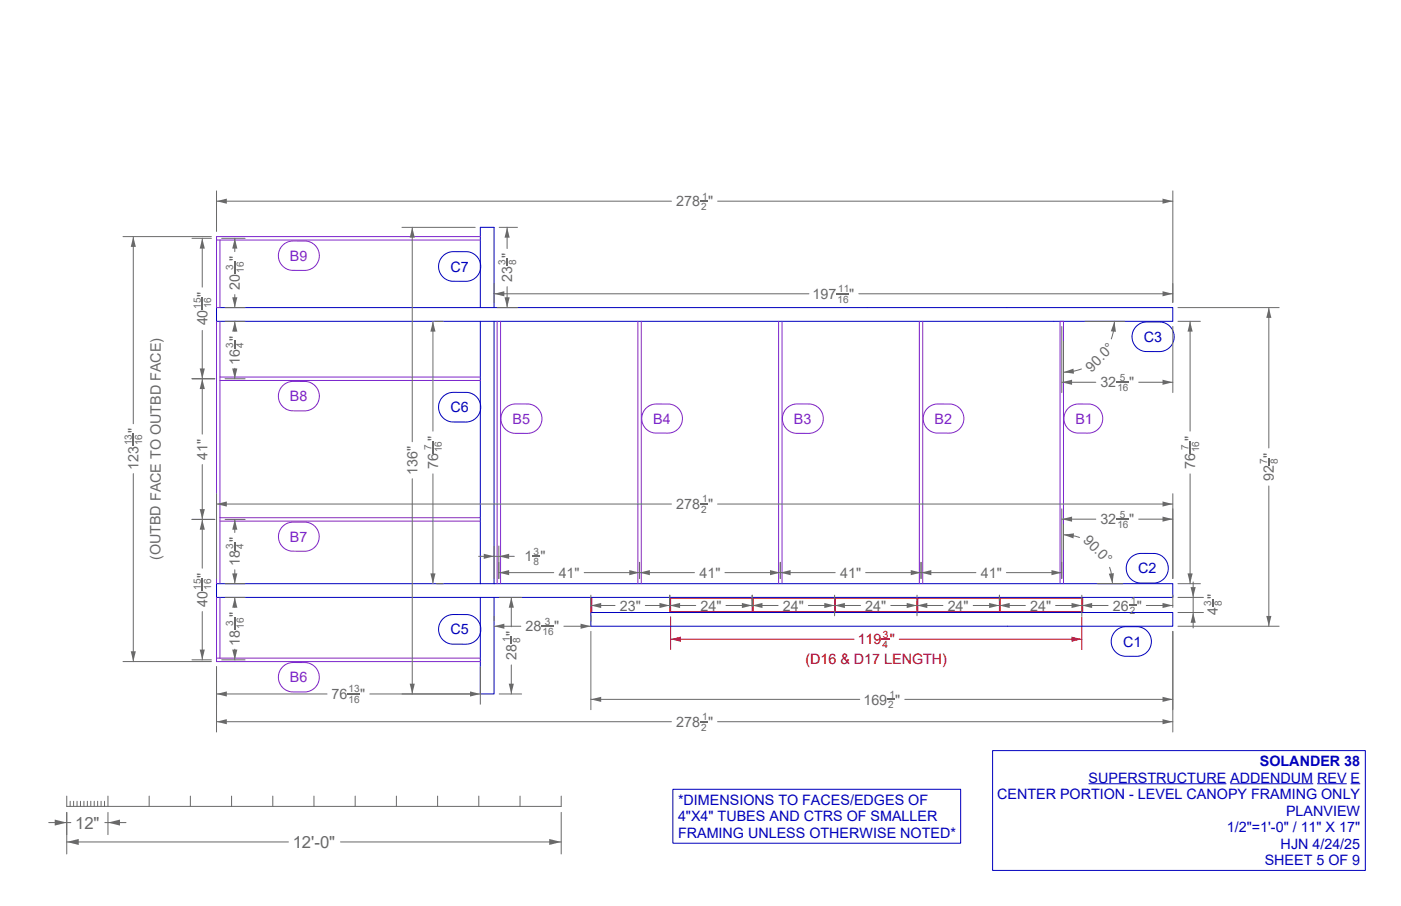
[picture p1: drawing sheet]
<svg xmlns="http://www.w3.org/2000/svg" width="432mm" height="279mm" viewBox="0 0 432 279" stroke-linecap="round" stroke-linejoin="round" font-family="sans-serif">
<!-- layer: Make2D -->
<g fill="none" stroke="#bf0000" stroke-width=".31">
<path d="M182.1 184.2v4.7h.3v-4.7M206.4 184.2v4.7M206.7 184.2v4.7M231.8 184.5v4.1M232.1 184.5v4.1M257.2 184.5v4.1M257.5 184.5v4.1M282.6 184.5v4.1M282.9 184.5v4.1M308 184.5v4.1M308.3 184.5v4.1M333.4 184.2v4.7"/>
<path d="M333.4 184.5h-126.7M333.4 188.6h-126.7M333.7 184.2v4.7"/>
</g>
<path d="M271.7 197.1h2.5" fill="none" stroke="#bf0000" stroke-width=".33"/>
<g fill="#bf0000">
<path d="M206.7 197.1l3.2-.8v1.6z"/>
<path d="M330.3 196.3l3.1 .8-3.1 .8z"/>
</g>
<path d="M206.7 190.2v10.1M206.7 197.1h56.5M277.2 197.1h56.2M333.4 190.2v10.1" fill="none" stroke="#bf0000" stroke-width=".31"/>
<g fill="none" stroke="#0000bf" stroke-width=".31">
<path d="M136.5 78.9a4.6 4.6 0 0 1 3.2-1.3h4.3a4.6 4.6 0 0 1 4.2 4.8 4.6 4.6 0 0 1-4.6 4.4l-4.3-.1a4.6 4.6 0 0 1-3.9-3 4.6 4.6 0 0 1 1.1-4.8zM66.7 94.9v4.2h294.8v-4.2h-293.7M148 94.9v-24.8h4.3v24.8M148 99.1v80.9M152.3 99.1v80.9M350.2 100.6a4.6 4.6 0 0 1 3.3-1.3h4.2a4.6 4.6 0 0 1 4.2 4.8 4.6 4.6 0 0 1-4.6 4.3h-4.2a4.6 4.6 0 0 1-3.9-3 4.6 4.6 0 0 1 1-4.8zM136.5 122.3a4.6 4.6 0 0 1 3.2-1.3h4.3a4.6 4.6 0 0 1 4.2 4.8 4.6 4.6 0 0 1-4.6 4.3h-4.3a4.6 4.6 0 0 1-3.9-3 4.6 4.6 0 0 1 1.1-4.8zM348.5 172a4.6 4.6 0 0 1 3.2-1.3h4.2a4.6 4.6 0 0 1 4.2 4.7 4.6 4.6 0 0 1-4.6 4.4h-4.2a4.6 4.6 0 0 1-3.9-3 4.6 4.6 0 0 1 1.1-4.8zM66.7 180h294.8v4.2h-294.8zM136.5 190.9a4.6 4.6 0 0 1 3.2-1.4h4.3a4.6 4.6 0 0 1 4.2 4.8 4.6 4.6 0 0 1-4.6 4.4l-4.3-.1a4.6 4.6 0 0 1-3.9-2.9 4.6 4.6 0 0 1 1.1-4.8zM148 184.2v29.8h4.3v-29.8M182.1 188.9v4.2h179.4v-4.2h-179.1"/>
<path d="M343.8 194.6a4.6 4.6 0 0 1 3.3-1.3h3.6a4.6 4.6 0 0 1 4.2 4.7 4.6 4.6 0 0 1-4.6 4.4h-3.6a4.6 4.6 0 0 1-3.9-3 4.6 4.6 0 0 1 1-4.8z"/>
</g>
<g fill="none" stroke="#7d26cd" stroke-width=".31">
<path d="M66.7 74h81.3M87.1 75.6a4.5 4.5 0 0 1 3.2-1.3h4a4.5 4.5 0 0 1 4.1 4.8 4.5 4.5 0 0 1-4.5 4.3h-4a4.5 4.5 0 0 1-3.8-3 4.5 4.5 0 0 1 1-4.8zM148 73h-81.3v21.9h1.1v-20.9M66.7 99.1v80.9M67.8 99.1v80.9M153.2 99.1v80.9M154.3 99.1v80.9M196.6 99.1v80.9M197.7 99.1v80.9M240 99.1v80.9M241 99.1v80.9M283.3 99.1v80.9"/>
<path d="M284.4 99.1v80.9M67.8 117.3h80.2M67.8 116.3h80.2M87.1 119a4.5 4.5 0 0 1 3.2-1.4h4a4.5 4.5 0 0 1 4.1 4.8 4.5 4.5 0 0 1-4.5 4.3h-4a4.5 4.5 0 0 1-3.8-3 4.5 4.5 0 0 1 1-4.7zM155.7 125.9a4.5 4.5 0 0 1 3.2-1.3h4a4.5 4.5 0 0 1 4.1 4.7 4.5 4.5 0 0 1-4.5 4.3h-4a4.5 4.5 0 0 1-3.8-2.9 4.5 4.5 0 0 1 1-4.8zM199.1 125.9a4.5 4.5 0 0 1 3.2-1.3h3.9a4.5 4.5 0 0 1 4.1 4.7 4.5 4.5 0 0 1-4.5 4.3l-3.9-.1a4.5 4.5 0 0 1-3.8-2.9 4.5 4.5 0 0 1 1-4.7zM242.5 125.9a4.5 4.5 0 0 1 3.2-1.3h3.9a4.5 4.5 0 0 1 4.2 4.7 4.5 4.5 0 0 1-4.6 4.3h-3.9a4.5 4.5 0 0 1-3.9-2.9 4.5 4.5 0 0 1 1.1-4.8zM285.9 125.9a4.5 4.5 0 0 1 3.1-1.3h4a4.5 4.5 0 0 1 4.1 4.7 4.5 4.5 0 0 1-4.5 4.3l-4-.1a4.5 4.5 0 0 1-3.8-2.9 4.5 4.5 0 0 1 1.1-4.7zM329.2 125.9a4.5 4.5 0 0 1 3.2-1.3h3.4a4.5 4.5 0 0 1 4.1 4.7 4.5 4.5 0 0 1-4.5 4.3l-3.4-.1a4.5 4.5 0 0 1-3.8-2.9 4.5 4.5 0 0 1 1-4.7zM67.8 159.7h80.2M67.8 160.7h80.2M87.1 162.3a4.5 4.5 0 0 1 3.2-1.3h4a4.5 4.5 0 0 1 4.1 4.7 4.5 4.5 0 0 1-4.5 4.3h-4a4.5 4.5 0 0 1-3.8-3 4.5 4.5 0 0 1 1-4.7z"/>
<path d="M66.7 184.2v19.8h81.3M67.8 184.2v18.8M326.7 180v-80.9h1.1v80.9M66.7 203h81.3M87.1 205.6a4.5 4.5 0 0 1 3.2-1.3h4a4.5 4.5 0 0 1 4.1 4.8 4.5 4.5 0 0 1-4.5 4.3h-4a4.5 4.5 0 0 1-3.8-3 4.5 4.5 0 0 1 1-4.8z"/>
</g>
<path d="M166.9 193.1h3.9" fill="none" stroke="#696969" stroke-width=".33"/>
<g fill="#696969">
<path d="M178.9 192.3l3.2 .8-3.2 .8z"/>
<path d="M152.3 193.1l3.2-.8v1.6z"/>
</g>
<path d="M152.3 190v1.5M152.3 193.1h8.2M173.8 193.1h8.3M182.1 190v1.5" fill="none" stroke="#696969" stroke-width=".31"/>
<g fill="#696969">
<path d="M283.9 176.6l3.1-.8v1.6z"/>
<path d="M324.1 175.8l3.1 .8-3.1 .8z"/>
</g>
<path d="M283.9 173.4v5M283.9 176.6h16.9M310.2 176.6h17M327.2 173.4v5" fill="none" stroke="#696969" stroke-width=".31"/>
<path d="M215.8 155.4h2.4" fill="none" stroke="#696969" stroke-width=".33"/>
<g fill="#696969">
<path d="M66.7 155.4l3.2-.8v1.6z"/>
<path d="M358.3 154.6l3.2 .8-3.2 .8z"/>
</g>
<path d="M66.7 152.3v26.1M66.7 155.4h140.2M221.2 155.4h140.3M361.5 152.3v26.1" fill="none" stroke="#696969" stroke-width=".31"/>
<path d="M156.3 79.6v2.4" fill="none" stroke="#696969" stroke-width=".33"/>
<g fill="#696969">
<path d="M156.3 70.1l.8 3.2h-1.6z"/>
<path d="M155.5 91.7h1.6l-.8 3.2z"/>
</g>
<path d="M153.9 70.1h5.6M156.3 70.1v6.5M153.2 94.9h6.3M156.3 88.4v6.5" fill="none" stroke="#696969" stroke-width=".31"/>
<g fill="#696969">
<path d="M231.8 186.7l3.2-.8v1.6z"/>
<path d="M254.1 185.9l3.1 .8-3.1 .8z"/>
</g>
<path d="M231.8 183.6v1.5M231.8 186.7h8M249.1 186.7h8.1M257.2 188.3v1.6" fill="none" stroke="#696969" stroke-width=".31"/>
<path d="M164.1 171.6h2.5" fill="none" stroke="#696969" stroke-width=".33"/>
<g fill="#696969">
<path d="M153.7 171.6l3.2-.8v1.6z"/>
<path d="M149.1 170.8l3.2 .8-3.2 .8z"/>
</g>
<path d="M147.5 171.6h11M152.3 168.4v10M153.7 168.4v10" fill="none" stroke="#696969" stroke-width=".31"/>
<g fill="#696969">
<path d="M327.8 114.8l3.1-1.1 .1 1.6z"/>
<path d="M343.5 99.1l.4 3.2-1.5-.1z"/>
</g>
<path d="M334.4 99.1h12.2M343.5 99.1a15.7 15.7 0 0 1-1 5.4M327.8 105.3v12.7M333.3 113.8a15.7 15.7 0 0 1-5.5 1" fill="none" stroke="#696969" stroke-width=".31"/>
<path d="M344 117.9h4" fill="none" stroke="#696969" stroke-width=".33"/>
<g fill="#696969">
<path d="M327.2 117.9l3.2-.8v1.6z"/>
<path d="M358.3 117.1l3.2 .8-3.2 .8z"/>
</g>
<path d="M327.2 100.7v20.4M327.2 117.9h10.5M351 117.9h10.5M361.5 100.7v20.4" fill="none" stroke="#696969" stroke-width=".31"/>
<path d="M215.8 62h2.4" fill="none" stroke="#696969" stroke-width=".33"/>
<g fill="#696969">
<path d="M66.7 62l3.2-.8v1.6z"/>
<path d="M358.3 61.2l3.2 .8-3.2 .8z"/>
</g>
<path d="M66.7 58.9v12.5M361.5 58.9v34.4M66.7 62h140.2M221.2 62h140.3" fill="none" stroke="#696969" stroke-width=".31"/>
<path d="M133.4 135.9v4" fill="none" stroke="#696969" stroke-width=".33"/>
<g fill="#696969">
<path d="M132.6 176.8h1.6l-.8 3.2z"/>
<path d="M133.4 99.1l.8 3.2h-1.6z"/>
</g>
<path d="M133.4 99.1v33.9M134 99.1h2.6M133.4 146.1v33.9M134.4 180h2.2" fill="none" stroke="#696969" stroke-width=".31"/>
<path d="M257.8 90.6h3.9" fill="none" stroke="#696969" stroke-width=".33"/>
<g fill="#696969">
<path d="M152.3 90.6l3.2-.8v1.6z"/>
<path d="M358.3 89.8l3.2 .8-3.2 .8z"/>
</g>
<path d="M152.3 87.4v5.9M152.3 90.6h97M264.7 90.6h96.8M361.5 87.4v5.9" fill="none" stroke="#696969" stroke-width=".31"/>
<path d="M72.4 105v2.5" fill="none" stroke="#696969" stroke-width=".33"/>
<g fill="#696969">
<path d="M71.6 113.6h1.6l-.8 3.2z"/>
<path d="M72.4 99.1l.8 3.2h-1.6z"/>
</g>
<path d="M69.4 99.1h6.1M72.4 99.1v3M69.4 116.8h6.1M72.4 113.6v3.2" fill="none" stroke="#696969" stroke-width=".31"/>
<path d="M273.5 215.7h2.4" fill="none" stroke="#696969" stroke-width=".33"/>
<g fill="#696969">
<path d="M182.1 215.7l3.2-.8v1.6z"/>
<path d="M358.3 214.9l3.2 .8-3.2 .8z"/>
</g>
<path d="M182.1 194.7v24.2M361.5 194.7v24.2M182.1 215.7h82.9M278.9 215.7h82.6" fill="none" stroke="#696969" stroke-width=".31"/>
<path d="M215.8 222.6h2.4" fill="none" stroke="#696969" stroke-width=".33"/>
<g fill="#696969">
<path d="M66.7 222.6l3.2-.8v1.6z"/>
<path d="M358.3 221.8l3.2 .8-3.2 .8z"/>
</g>
<path d="M361.5 194.7v31M66.7 205.6v20.1M66.7 222.6h140.2M221.2 222.6h140.3" fill="none" stroke="#696969" stroke-width=".31"/>
<path d="M347.9 186.7h2.4" fill="none" stroke="#696969" stroke-width=".33"/>
<g fill="#696969">
<path d="M333.4 186.7l3.2-.8v1.6z"/>
<path d="M358.3 185.9l3.2 .8-3.2 .8z"/>
</g>
<path d="M333.4 183.6v1.5M333.4 186.7h8.1M353.3 186.7h8.2M361.5 183.6v3.7" fill="none" stroke="#696969" stroke-width=".31"/>
<g fill="#696969">
<path d="M182.1 186.7l3.2-.8v1.6z"/>
<path d="M203.3 185.9l3.1 .8-3.1 .8z"/>
</g>
<path d="M182.1 183.6v3.7M182.1 186.7h7.5M198.9 186.7h7.5M206.4 183.6v3.7" fill="none" stroke="#696969" stroke-width=".31"/>
<g fill="#696969">
<path d="M341.7 176.9l1.6-.1-.4 3.2z"/>
<path d="M327.8 164.9l3.2-.4-.1 1.5z"/>
</g>
<path d="M327.8 164.9l2.1 .2 2.8 .7M327.8 161.7v7.9M342 175l.6 2.1 .3 2.9M338.2 180h7.8" fill="none" stroke="#696969" stroke-width=".31"/>
<path d="M72.4 190.2v4" fill="none" stroke="#696969" stroke-width=".33"/>
<g fill="#696969">
<path d="M71.6 200.3h1.6l-.8 3.2z"/>
<path d="M72.4 184.2l.8 3.2h-1.6z"/>
</g>
<path d="M69.4 184.2h6.1M72.4 184.2v3.1M68.3 203.5h7.2M72.4 200.2v3.3" fill="none" stroke="#696969" stroke-width=".31"/>
<path d="M72.4 167.2v2.5" fill="none" stroke="#696969" stroke-width=".33"/>
<g fill="#696969">
<path d="M71.6 176.8h1.6l-.8 3.2z"/>
<path d="M72.4 160.2l.8 3.2h-1.6z"/>
</g>
<path d="M69.4 160.2h6.1M72.4 160.2v4M72.4 175.7v4.3M69.4 180h6.1" fill="none" stroke="#696969" stroke-width=".31"/>
<path d="M72.4 80.5v4" fill="none" stroke="#696969" stroke-width=".33"/>
<g fill="#696969">
<path d="M72.4 73.5l.8 3.2h-1.6z"/>
<path d="M71.6 91.7h1.6l-.8 3.2z"/>
</g>
<path d="M68.3 73.5h7.2M72.4 73.5v4.1M69.4 94.9h6.1M72.4 90.9v4" fill="none" stroke="#696969" stroke-width=".31"/>
<path d="M62.3 91.5v4" fill="none" stroke="#696969" stroke-width=".33"/>
<g fill="#696969">
<path d="M61.5 113.6h1.6l-.8 3.2z"/>
<path d="M62.3 73.5l.8 3.2h-1.6z"/>
</g>
<path d="M59.2 73.5h5.9M62.3 73.5v15M59.2 116.8h7M62.3 101.9v14.9" fill="none" stroke="#696969" stroke-width=".31"/>
<g fill="#696969">
<path d="M61.5 157h1.6l-.8 3.2z"/>
<path d="M62.3 116.8l.8 3.2h-1.6z"/>
</g>
<path d="M59.2 116.8h7M62.3 116.8v17.1M62.3 143.3v16.9M59.2 160.2h7" fill="none" stroke="#696969" stroke-width=".31"/>
<path d="M62.3 178.2v4" fill="none" stroke="#696969" stroke-width=".33"/>
<g fill="#696969">
<path d="M61.5 200.3h1.6l-.8 3.2z"/>
<path d="M62.3 160.2l.8 3.2h-1.6z"/>
</g>
<path d="M59.2 160.2h7M62.3 160.2v15M62.3 188.6v14.9M59.2 203.5h5.9" fill="none" stroke="#696969" stroke-width=".31"/>
<path d="M157.6 196.2v2.5" fill="none" stroke="#696969" stroke-width=".33"/>
<g fill="#696969">
<path d="M157.6 184.2l.8 3.2h-1.6z"/>
<path d="M156.8 210.8h1.6l-.8 3.2z"/>
</g>
<path d="M153.9 184.2h6.9M157.6 184.2v9.1M153.9 214h6.9M157.6 205.1v8.9" fill="none" stroke="#696969" stroke-width=".31"/>
<g fill="#696969">
<path d="M193.9 175.8l3.2 .8-3.2 .8z"/>
<path d="M153.7 176.6l3.2-.8v1.6z"/>
</g>
<path d="M153.7 173.4v5M153.7 176.6h17M180.1 176.6h17M197.1 173.4v5" fill="none" stroke="#696969" stroke-width=".31"/>
<g fill="#696969">
<path d="M237.3 175.8l3.2 .8-3.2 .8z"/>
<path d="M197.1 176.6l3.2-.8v1.6z"/>
</g>
<path d="M197.1 173.4v5M197.1 176.6h16.9M223.4 176.6h17.1M240.5 173.4v5" fill="none" stroke="#696969" stroke-width=".31"/>
<g fill="#696969">
<path d="M280.7 175.8l3.2 .8-3.2 .8z"/>
<path d="M240.5 176.6l3.2-.8v1.6z"/>
</g>
<path d="M240.5 173.4v5M240.5 176.6h16.9M266.8 176.6h17.1M283.9 173.4v5" fill="none" stroke="#696969" stroke-width=".31"/>
<g fill="#696969">
<path d="M308 186.7l3.2-.8v1.6z"/>
<path d="M330.3 185.9l3.1 .8-3.1 .8z"/>
</g>
<path d="M308 183.6v1.5M308 186.7h8M325.3 186.7h8.1M333.4 188.3v1.6" fill="none" stroke="#696969" stroke-width=".31"/>
<g fill="#696969">
<path d="M282.6 186.7l3.2-.8v1.6z"/>
<path d="M304.9 185.9l3.1 .8-3.1 .8z"/>
</g>
<path d="M282.6 183.6v1.5M282.6 186.7h8M299.9 186.7h8.1M308 183.6v1.5" fill="none" stroke="#696969" stroke-width=".31"/>
<g fill="#696969">
<path d="M257.2 186.7l3.2-.8v1.6z"/>
<path d="M279.5 185.9l3.1 .8-3.1 .8z"/>
</g>
<path d="M257.2 183.6v1.5M257.2 186.7h8M274.5 186.7h8.1M282.6 188.3v1.6" fill="none" stroke="#696969" stroke-width=".31"/>
<g fill="#696969">
<path d="M206.4 186.7l3.2-.8v1.6z"/>
<path d="M228.7 185.9l3.1 .8-3.1 .8z"/>
</g>
<path d="M206.4 183.6v3.7M206.4 186.7h8M223.7 186.7h8.1M231.8 183.6v3.4" fill="none" stroke="#696969" stroke-width=".31"/>
<path d="M373.8 184.8v2.4" fill="none" stroke="#696969" stroke-width=".33"/>
<g fill="#696969">
<path d="M366.9 181.1h1.6l-.8 3.1z"/>
<path d="M367.7 188.9l.8 3.2h-1.6z"/>
</g>
<path d="M367.7 179.5v14.2M363.1 184.2h7.8M363.1 188.9h7.8" fill="none" stroke="#696969" stroke-width=".31"/>
<path d="M41.1 133.6v4" fill="none" stroke="#696969" stroke-width=".33"/>
<g fill="#696969">
<path d="M41.1 73l.8 3.1h-1.6z"/>
<path d="M40.3 200.8h1.6l-.8 3.2z"/>
</g>
<path d="M37.9 73h27.2M41.1 73v57.7M41.1 146.1v57.9M37.9 204h27.2" fill="none" stroke="#696969" stroke-width=".31"/>
<path d="M391.1 141.1v2.5" fill="none" stroke="#696969" stroke-width=".33"/>
<g fill="#696969">
<path d="M391.1 94.9l.8 3.1h-1.6z"/>
<path d="M390.3 190h1.6l-.8 3.1z"/>
</g>
<path d="M363.1 94.9h31.1M391.1 94.9v43.2M391.1 149.9v43.2M363.1 193.1h31.1" fill="none" stroke="#696969" stroke-width=".31"/>
<path d="M366.8 135.9v4" fill="none" stroke="#696969" stroke-width=".33"/>
<g fill="#696969">
<path d="M366 176.8h1.6l-.8 3.2z"/>
<path d="M366.8 99.1l.8 3.2h-1.6z"/>
</g>
<path d="M363.1 99.1h6.9M366.8 99.1v33.9M366.8 146.1v33.9M363.1 180h6.9" fill="none" stroke="#696969" stroke-width=".31"/>
<path d="M344 160.1h4" fill="none" stroke="#696969" stroke-width=".33"/>
<g fill="#696969">
<path d="M327.2 160.1l3.2-.8v1.6z"/>
<path d="M358.3 159.3l3.2 .8-3.2 .8z"/>
</g>
<path d="M327.2 156.9v21.5M361.5 156.9v21.5M327.2 160.1h10.5M351 160.1h10.5" fill="none" stroke="#696969" stroke-width=".31"/>
<g fill="#696969">
<path d="M127.1 70.1l.8 3.2h-1.6z"/>
<path d="M126.3 210.8h1.6l-.8 3.2z"/>
</g>
<path d="M123.9 70.1h22.6M127.1 70.1v66.1M127.1 147.6v66.4M123.9 214h22.6" fill="none" stroke="#696969" stroke-width=".31"/>
<path d="M107.1 214h3.9" fill="none" stroke="#696969" stroke-width=".33"/>
<g fill="#696969">
<path d="M144.9 213.2l3.1 .8-3.1 .8z"/>
<path d="M66.7 214l3.2-.8v1.6z"/>
</g>
<g fill="none" stroke="#696969" stroke-width=".31">
<path d="M66.7 205.6v11.6M66.7 214h34.1M114 214h34M148 205.6v11.6M20.6 245.5v3.2h152.4v-3.2M21.6 247.1v1.6M22.7 247.1v1.6M23.7 247.1v1.6M24.8 247.1v1.6M25.9 247.1v1.6M26.9 247.1v1.6M28 247.1v1.6"/>
<path d="M29 247.1v1.6M30.1 247.1v1.6M31.2 247.1v1.6M32.2 247.1v1.6M33.3 245.5v3.2M46 245.5v3.2M58.7 245.5v3.2M71.4 245.5v3.2M84.1 245.5v3.2M96.8 245.5v3.2M109.5 245.5v3.2M122.2 245.5v3.2"/>
<path d="M134.9 245.5v3.2M147.6 245.5v3.2M160.3 245.5v3.2"/>
</g>
<path d="M207.4 243.4h88.7v16.6h-88.7z" fill="none" stroke="#0000bf" stroke-width=".31"/>
<g fill="#696969">
<path d="M16.9 252.8l3.7 .9-3.7 .9z"/>
<path d="M33.3 253.7l3.7-.9v1.8z"/>
</g>
<path d="M15 253.7h6.8M20.6 250.5v6.9M32.3 253.7h6.5M33.3 250.5v6.9" fill="none" stroke="#696969" stroke-width=".31"/>
<g fill="#696969">
<path d="M20.6 259.6l3.7-.9v1.9z"/>
<path d="M169.3 258.7l3.7 .9-3.7 1z"/>
</g>
<path d="M20.6 250.5v12.9M20.6 259.6h68.3M104.9 259.6h68.1M173 250.5v12.9" fill="none" stroke="#696969" stroke-width=".31"/>
<path d="M305.9 231.5h114.9v36.9h-114.9zM335.5 241.7h42.5M379.2 241.7h25.5M406 241.7h9M416.3 241.7h2.9" fill="none" stroke="#0000bf" stroke-width=".31"/>
<g font-size="5.2" fill="#696969">
<text x="23.1" y="255.5">12&quot;</text>
<text x="90.2" y="261.5">12'-0&quot;</text>
</g>
<g font-size="4.4" fill="#696969">
<text x="208.4" y="63.6">278 &quot;</text>
<text x="74" y="80.5" transform="rotate(-90 74 80.5)">&quot;</text>
<text x="74" y="89.4" transform="rotate(-90 74 89.4)">20</text>
<text x="157.9" y="86.9" transform="rotate(-90 157.9 86.9)">23 &quot;</text>
<text x="63.9" y="91.5" transform="rotate(-90 63.9 91.5)">&quot;</text>
<text x="250.4" y="92.2">197</text>
<text x="261.7" y="92.2">&quot;</text>
<text x="63.9" y="100.4" transform="rotate(-90 63.9 100.4)">40</text>
<text x="74" y="112.4" transform="rotate(-90 74 112.4)">16 &quot;</text>
<text x="336.4" y="114.9" transform="rotate(-45 336.4 114.9)">90.0°</text>
<text x="339.1" y="119.5">32</text>
<text x="348" y="119.5">&quot;</text>
<text x="42.7" y="133.6" transform="rotate(-90 42.7 133.6)">&quot;</text>
<text x="135" y="135.9" transform="rotate(-90 135 135.9)">&quot;</text>
<text x="368.4" y="135.9" transform="rotate(-90 368.4 135.9)">&quot;</text>
<text x="63.9" y="141.7" transform="rotate(-90 63.9 141.7)">41&quot;</text>
<text x="42.7" y="144.9" transform="rotate(-90 42.7 144.9)">123</text>
<text x="128.6" y="146.5" transform="rotate(-90 128.6 146.5)">136&quot;</text>
<text x="135" y="144.8" transform="rotate(-90 135 144.8)">76</text>
<text x="368.4" y="144.8" transform="rotate(-90 368.4 144.8)">76</text>
<text x="392.7" y="148.5" transform="rotate(-90 392.7 148.5)">92 &quot;</text>
<text x="208.4" y="157">278 &quot;</text>
<text x="339.1" y="161.7">32</text>
<text x="348" y="161.7">&quot;</text>
<text x="333.7" y="166.8" transform="rotate(45 333.7 166.8)">90.0°</text>
<text x="49.5" y="172.7" transform="rotate(-90 49.5 172.7)">(OUTBD FACE TO OUTBD FACE)</text>
<text x="161.7" y="173.2">1 &quot;</text>
<text x="63.9" y="178.2" transform="rotate(-90 63.9 178.2)">&quot;</text>
<text x="74" y="174.6" transform="rotate(-90 74 174.6)">18 &quot;</text>
<text x="172.2" y="178.2">41&quot;</text>
<text x="215.6" y="178.2">41&quot;</text>
<text x="259" y="178.2">41&quot;</text>
<text x="302.3" y="178.2">41&quot;</text>
<text x="63.9" y="187.1" transform="rotate(-90 63.9 187.1)">40</text>
<text x="74" y="190.2" transform="rotate(-90 74 190.2)">&quot;</text>
<text x="191" y="188.3">23&quot;</text>
<text x="215.9" y="188.3">24&quot;</text>
<text x="241.3" y="188.3">24&quot;</text>
<text x="266.7" y="188.3">24&quot;</text>
<text x="292.1" y="188.3">24&quot;</text>
<text x="317.5" y="188.3">24&quot;</text>
<text x="343" y="188.3">26 &quot;</text>
<text x="375.4" y="189.7" transform="rotate(-90 375.4 189.7)">4 &quot;</text>
<text x="162" y="194.7">28</text>
<text x="170.8" y="194.7">&quot;</text>
<text x="74" y="199.1" transform="rotate(-90 74 199.1)">18</text>
<text x="159.2" y="203.6" transform="rotate(-90 159.2 203.6)">28 &quot;</text>
<text x="102.2" y="215.6">76</text>
<text x="111" y="215.6">&quot;</text>
<text x="266.1" y="217.3">169 &quot;</text>
<text x="208.4" y="224.2">278 &quot;</text>
</g>
<g font-size="4.4" fill="#7d26cd">
<text x="89.3" y="80.4">B9</text>
<text x="89.3" y="123.7">B8</text>
<text x="157.9" y="130.7">B5</text>
<text x="201.3" y="130.7">B4</text>
<text x="244.7" y="130.7">B3</text>
<text x="288.1" y="130.7">B2</text>
<text x="331.4" y="130.7">B1</text>
<text x="89.3" y="167.1">B7</text>
<text x="89.3" y="210.4">B6</text>
</g>
<g font-size="4.4" fill="#0000bf">
<text x="138.8" y="83.8">C7</text>
<text x="352.6" y="105.4">C3</text>
<text x="138.8" y="127.2">C6</text>
<text x="350.8" y="176.8">C2</text>
<text x="138.8" y="195.7">C5</text>
<text x="346.2" y="199.4">C1</text>
<text x="388.3" y="236.3">SOLANDER 38</text>
<text x="335.5" y="241.4">SUPERSTRUCTURE ADDENDUM REV E</text>
<text x="209" y="248.2">*DIMENSIONS TO FACES/EDGES OF</text>
<text x="307.3" y="246.5">CENTER PORTION - LEVEL CANOPY FRAMING ONLY</text>
<text x="396.4" y="251.5">PLANVIEW</text>
<text x="209" y="253.3">4&quot;X4&quot; TUBES AND CTRS OF SMALLER</text>
<text x="378.1" y="256.6">1/2&quot;=1'-0&quot; / 11&quot; X 17&quot;</text>
<text x="209" y="258.4">FRAMING UNLESS OTHERWISE NOTED*</text>
<text x="394.7" y="261.7">HJN 4/24/25</text>
<text x="389.8" y="266.8">SHEET 5 OF 9</text>
</g>
<g font-size="4.4" fill="#bf0000">
<text x="264.3" y="198.7">119 &quot;</text>
<text x="248.2" y="204.6">(D16 &amp; D17 LENGTH)</text>
</g>
<g font-size="3.1" fill="#696969">
<text x="216.1" y="64.8">2</text>
<text x="216.4" y="61.5">1</text>
<text x="71.9" y="83.4" transform="rotate(-90 71.9 83.4)">3</text>
<text x="155.8" y="81.7" transform="rotate(-90 155.8 81.7)">3</text>
<text x="159.1" y="81.7" transform="rotate(-90 159.1 81.7)">8</text>
<text x="75.1" y="84.2" transform="rotate(-90 75.1 84.2)">16</text>
<text x="61.9" y="95.1" transform="rotate(-90 61.9 95.1)">15</text>
<text x="65.1" y="95.1" transform="rotate(-90 65.1 95.1)">16</text>
<text x="258.1" y="93.4">16</text>
<text x="258.3" y="90.1">11</text>
<text x="71.9" y="107.2" transform="rotate(-90 71.9 107.2)">3</text>
<text x="75.1" y="107.2" transform="rotate(-90 75.1 107.2)">4</text>
<text x="345.1" y="117.4">5</text>
<text x="344.4" y="120.7">16</text>
<text x="40.6" y="137.3" transform="rotate(-90 40.6 137.3)">13</text>
<text x="43.8" y="137.3" transform="rotate(-90 43.8 137.3)">16</text>
<text x="132.9" y="138.8" transform="rotate(-90 132.9 138.8)">7</text>
<text x="136.2" y="139.5" transform="rotate(-90 136.2 139.5)">16</text>
<text x="366.3" y="138.8" transform="rotate(-90 366.3 138.8)">7</text>
<text x="369.6" y="139.5" transform="rotate(-90 369.6 139.5)">16</text>
<text x="390.6" y="143.2" transform="rotate(-90 390.6 143.2)">7</text>
<text x="393.8" y="143.2" transform="rotate(-90 393.8 143.2)">8</text>
<text x="216.4" y="154.9">1</text>
<text x="216.1" y="158.2">2</text>
<text x="345.1" y="159.6">5</text>
<text x="344.4" y="162.9">16</text>
<text x="71.9" y="169.3" transform="rotate(-90 71.9 169.3)">3</text>
<text x="75.1" y="169.4" transform="rotate(-90 75.1 169.4)">4</text>
<text x="164.5" y="171.1">3</text>
<text x="164.4" y="174.3">8</text>
<text x="61.9" y="181.8" transform="rotate(-90 61.9 181.8)">15</text>
<text x="65.1" y="181.8" transform="rotate(-90 65.1 181.8)">16</text>
<text x="348.2" y="189.4">2</text>
<text x="348.5" y="186.2">1</text>
<text x="373.3" y="186.9" transform="rotate(-90 373.3 186.9)">3</text>
<text x="376.6" y="186.9" transform="rotate(-90 376.6 186.9)">8</text>
<text x="71.9" y="193.1" transform="rotate(-90 71.9 193.1)">3</text>
<text x="75.1" y="193.8" transform="rotate(-90 75.1 193.8)">16</text>
<text x="167.2" y="195.9">16</text>
<text x="168" y="192.6">3</text>
<text x="157.1" y="198" transform="rotate(-90 157.1 198)">1</text>
<text x="160.4" y="198.4" transform="rotate(-90 160.4 198.4)">8</text>
<text x="107.4" y="213.5">13</text>
<text x="274.1" y="215.2">1</text>
<text x="107.4" y="216.8">16</text>
<text x="273.8" y="218.4">2</text>
<text x="216.1" y="225.3">2</text>
<text x="216.4" y="222.1">1</text>
</g>
<g font-size="3.1" fill="#bf0000">
<text x="272.1" y="196.6">3</text>
<text x="272" y="199.8">4</text>
</g>
</svg>
